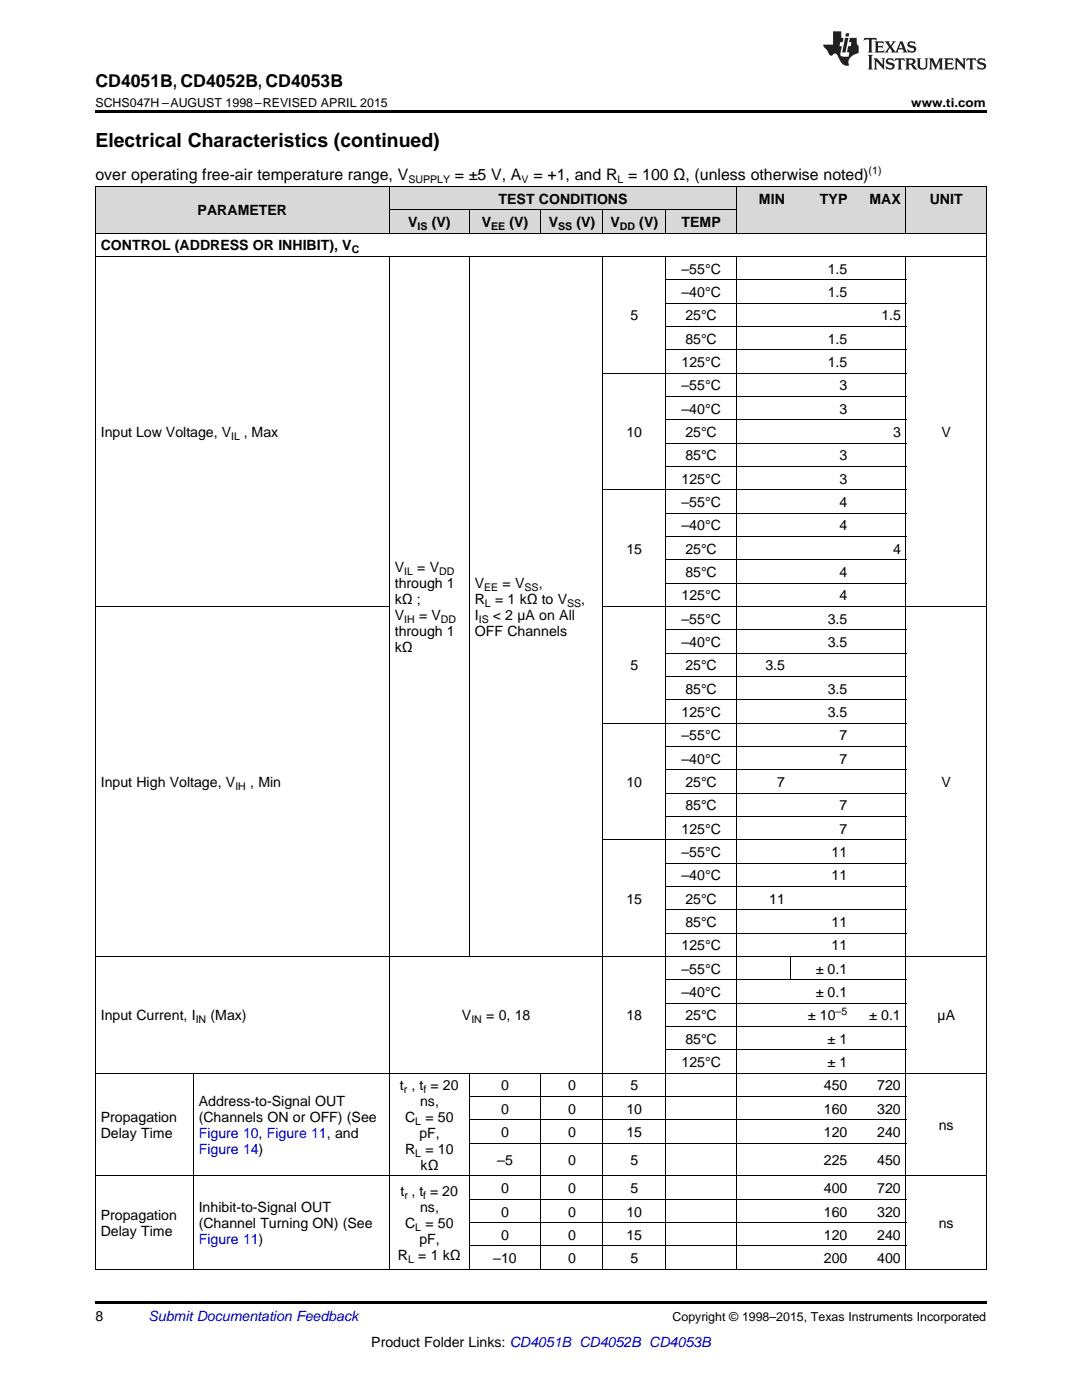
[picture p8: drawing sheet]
<svg xmlns="http://www.w3.org/2000/svg" width="216mm" height="279mm" viewBox="0 0 216 279" stroke-linecap="round" stroke-linejoin="round" font-family="sans-serif">
<g fill="#d8d8d8">
<path d="M19 37.3h19.6v9.3h-19.6z"/>
<path d="M38.6 37.3h17.8v9.3h-17.8z"/>
<path d="M56.4 37.3h21.3v9.3h-21.3z"/>
<path d="M77.7 41.9h16v4.7h-16z"/>
<path d="M93.7 41.9h14.2v4.7h-14.2z"/>
<path d="M107.9 41.9h12.5v4.7h-12.5z"/>
<path d="M120.4 41.9h12.4v4.7h-12.4z"/>
<path d="M132.8 41.9h14.2v4.7h-14.2z"/>
<path d="M147 37.3h10.7v9.3h-10.7z"/>
<path d="M157.7 37.3h12.5v9.3h-12.5z"/>
<path d="M170.2 37.3h10.6v9.3h-10.6z"/>
<path d="M180.8 37.3h16v9.3h-16z"/>
<path d="M77.7 37.3h16v4.6h-16z"/>
<path d="M93.7 37.3h14.2v4.6h-14.2z"/>
<path d="M107.9 37.3h12.5v4.6h-12.5z"/>
<path d="M120.4 37.3h12.4v4.6h-12.4z"/>
<path d="M132.8 37.3h14.2v4.6h-14.2z"/>
</g>
<path d="M19 22h177.8v.5h-177.8zM19 259.7h177.8v.5h-177.8z" fill="#000"/>
<g fill="none" stroke="#000" stroke-width=".2">
<path d="M19 37.2h177.8v216.2M19.1 37.2v216.2M77.7 37.2v9.4M147 37.2v9.4M180.8 37.2v9.4M19 51.2h177.8M19 46.5h177.8M77.7 51.2v202.2M77.7 41.9h69.3M93.6 41.9v4.7M93.6 51.2v139.7M107.9 41.9v4.7"/>
<path d="M120.3 41.9v4.7M120.3 51.2v202.2M132.8 41.9v4.7M132.8 51.2v202.2M132.8 55.8h48M147 51.2v202.2M180.8 51.2v202.2M120.4 74.5h60.4M132.8 79.1h48M132.8 69.8h48M132.8 65.1h48M132.8 60.5h48"/>
<path d="M120.4 97.7h60.4M132.8 93.1h48M132.8 88.4h48M132.8 83.8h48M132.8 116.4h48M132.8 111.7h48M132.8 107.1h48M132.8 102.4h48M19 121h58.7M120.4 121h76.4M132.8 139.6h48M132.8 135h48"/>
<path d="M132.8 130.3h48M132.8 125.7h48M120.4 144.3h60.4M132.8 158.3h48M132.8 153.6h48M132.8 149h48M120.4 167.6h60.4M132.8 176.9h48M132.8 172.2h48M132.8 162.9h48M19 190.9h177.8M132.8 195.5h48"/>
<path d="M132.8 186.2h48M132.8 181.6h48M157.7 190.9v4.7M19 214.2h177.8M38.5 214.2v39.2M93.6 214.2v39.2M93.7 218.8h87.1M107.9 214.2v39.2M132.8 209.5h48M132.8 204.8h48M132.8 200.2h48M19 234.7h177.8"/>
<path d="M93.7 239.3h87.1M93.7 228.1h87.1M93.7 223.5h87.1M19 253.3h177.8M93.7 248.7h87.1M93.7 244h87.1"/>
</g>
<g fill="#231f20">
<path d="M172.5 7.6l-.1 .5 .4-.2h.6v.1v2.1l-.2 .4h.9l-.2-.4v-2.1l.1-.1h.5l.5 .2-.2-.5zM174.5 8.3l.2 .3v1.5l-.2 .4h1.8l.2-.6a1.04 1.04 0 0 1-1.3 .2v-.7h.6l.3 .2v-.6l-.3 .2h-.6v-.6l.8-.1 .4 .3-.2-.5zM176.5 8.3l.9 1.1-.9 1.1h.8l-.2-.2 .4-.7 .5 .7-.2 .2h1.5l-.2-.2 .2-.4h.9l.1 .4-.2 .2h1l-.3-.3-.7-1.9h-.5l-.9 2-.8-1 .9-1h-.8l.1 .3-.4 .5-.3-.6 .1-.2zM179.7 8.6l.4 1h-.7zM181.3 8.4a.63 .63 0 0 0-.2 .7 .63 .63 0 0 0 .6 .4l.6 .2 .1 .2a.75 .75 0 0 1-.7 .4 .75 .75 0 0 1-.6-.5l.1 .7 .1-.1a1.11 1.11 0 0 0 1.5-.6 1.13 1.13 0 0 0-1.2-.8l-.1-.4a1.04 1.04 0 0 1 1.2 .2l-.2-.5-.2 .1-.4-.2zM173.2 10.9l.2 .4v2.2l-.2 .4h1l-.3-.4v-2.2l.3-.4zM174.3 11.6l.3 .4v1.5l-.3 .4h.8l-.2-.4v-1.3l1.5 1.7v-1.9l.2-.4h-.7l.2 .4v.9l-1.1-1.3zM177 11.8a.62 .62 0 0 0-.2 .7 .62 .62 0 0 0 .6 .4l.6 .1 .1 .3a.76 .76 0 0 1-.7 .3 .76 .76 0 0 1-.7-.4l.2 .7 .1-.1a1.11 1.11 0 0 0 1.5-.6 1.13 1.13 0 0 0-1.2-.8l-.1-.4a1.04 1.04 0 0 1 1.2 .2l-.2-.6-.2 .1-.5-.1zM178.7 11.6l-.2 .6a.61 .61 0 0 1 .8-.3v1.6l-.2 .4h.9l-.2-.4v-1.6a.63 .63 0 0 1 .7 .3l-.1-.6zM180.6 11.6l.3 .4v1.5l-.3 .4h1l-.2-.2-.1-.8 .6 .2a.76 .76 0 0 0 1.2 .7l-1-1a.58 .58 0 0 0 .6-.5 .58 .58 0 0 0-.5-.6zM181.4 11.9h.1a.45 .45 0 0 1 .5 .1 .45 .45 0 0 1 .1 .5l-.8 .2zM182.9 11.6l.2 .2a2.17 2.17 0 0 0 .3 1.9 .99 .99 0 0 0 1.6-.6v-1.1l.2-.4h-.7l.2 .2a1.92 1.92 0 0 1-.2 1.8 .6 .6 0 0 1-.9-.5v-1.1l.2-.4zM185.4 11.6l.2 .4v1.5l-.2 .4h.7l-.2-.4v-1.4l.8 1.8 .8-1.8v1.4l-.2 .4h.9l-.2-.4v-1.5l.2-.4h-.8l-.6 1.5-.6-1.5zM188.4 11.6l.2 .4v1.5l-.2 .4h1.8l.1-.6a1.04 1.04 0 0 1-1.2 .1v-.6h.5l.4 .2v-.6l-.4 .2h-.5v-.7h.8l.3 .3-.1-.6zM190.5 11.6l.2 .4v1.5l-.2 .4h.7l-.2-.4v-1.3l1.5 1.7v-1.9l.2-.4h-.7l.2 .4v.9l-1.1-1.3zM192.9 11.6l-.1 .6a.61 .61 0 0 1 .7-.3l.1 1.6-.3 .4h1l-.3-.4 .1-1.6a.63 .63 0 0 1 .7 .3l-.1-.6zM195.2 11.8a.62 .62 0 0 0-.2 .7 .62 .62 0 0 0 .6 .4l.6 .1 .1 .3a.76 .76 0 0 1-.7 .3 .76 .76 0 0 1-.6-.4l.1 .7 .1-.1a1.11 1.11 0 0 0 1.6-.6 1.13 1.13 0 0 0-1.3-.8l-.1-.4a1.04 1.04 0 0 1 1.2 .2l-.1-.6-.2 .1-.5-.1z"/>
<path d="M166.2 6.3v2.6h-1.9v.4l.8 .9a.91 .91 0 0 0 1 .8 .56 .56 0 0 1 .5-.3 .56 .56 0 0 1 .5 .3l.4 .8a1.53 1.53 0 0 0 1.9 1.2 1.54 1.54 0 0 1 1-2.1l.9-.3v-1.4a1.52 1.52 0 0 1-.4-1.6h-1.3l-.2 .8h.5l-.2 .8h-.5l-.1 1v.2l.4 .1-.2 .8a1.93 1.93 0 0 1-1.6-.3l.3-1.8h-.5l.2-.8h.4l.2-.8h-.4v-1.3zM168.6 7.6l-.6 2.9h.7l.6-2.9zM168.8 6.6l-.1 .7h.6l.2-.7z"/>
</g>
<text font-size="3.9" x="19" y="29.3">Electrical Characteristics (continued)</text>
<text font-size="3.5" x="19" y="17.3">CD4051B, CD4052B, CD4053B</text>
<g font-size="3.2">
<text x="19" y="36">over operating free-air temperature range, V</text>
<text x="90.8" y="36">= ±5 V, A</text>
<text x="106.4" y="36">= +1, and R = 100 Ω, (unless otherwise noted)</text>
</g>
<g font-size="2.8">
<text x="99.5" y="40.6">TEST CONDITIONS</text>
<text x="151.4" y="40.6">MIN</text>
<text x="163.6" y="40.6">TYP</text>
<text x="173.5" y="40.6">MAX</text>
<text x="185.5" y="40.6">UNIT</text>
<text x="39.4" y="43">PARAMETER</text>
<text x="81.5" y="45.3">V</text>
<text x="86.1" y="45.3">(V)</text>
<text x="96.1" y="45.3">V</text>
<text x="101.7" y="45.3">(V)</text>
<text x="109.5" y="45.3">V</text>
<text x="115" y="45.3">(V)</text>
<text x="121.8" y="45.3">V</text>
<text x="127.6" y="45.3">(V)</text>
<text x="136" y="45.3">TEMP</text>
<text x="20.1" y="50">CONTROL (ADDRESS OR INHIBIT), V</text>
<text x="136" y="54.6">–55°C</text>
<text x="136" y="59.3">–40°C</text>
<text x="165.2" y="54.6">1.5</text>
<text x="165.2" y="59.3">1.5</text>
<text x="125.8" y="63.9">5</text>
<text x="136.8" y="63.9">25°C</text>
<text x="175.9" y="63.9">1.5</text>
<text x="136.8" y="68.6">85°C</text>
<text x="165.2" y="68.6">1.5</text>
<text x="136" y="73.2">125°C</text>
<text x="136" y="77.9">–55°C</text>
<text x="165.2" y="73.2">1.5</text>
<text x="167.5" y="77.9">3</text>
<text x="136" y="82.5">–40°C</text>
<text x="167.5" y="82.5">3</text>
<text x="20.1" y="87.2">Input Low Voltage, V</text>
<text x="48.6" y="87.2">, Max</text>
<text x="125" y="87.2">10</text>
<text x="136.8" y="87.2">25°C</text>
<text x="178.2" y="87.2">3</text>
<text x="187.9" y="87.2">V</text>
<text x="136.8" y="91.9">85°C</text>
<text x="167.5" y="91.9">3</text>
<text x="136" y="96.5">125°C</text>
<text x="136" y="101.2">–55°C</text>
<text x="167.5" y="96.5">3</text>
<text x="167.5" y="101.2">4</text>
<text x="136" y="105.8">–40°C</text>
<text x="167.5" y="105.8">4</text>
<text x="125" y="110.5">15</text>
<text x="136.8" y="110.5">25°C</text>
<text x="178.2" y="110.5">4</text>
<text x="78.8" y="114.2">V</text>
<text x="78.8" y="117.4">through 1</text>
<text x="83.3" y="114.2">= V</text>
<text x="94.8" y="117.4">V</text>
<text x="100.3" y="117.4">= V</text>
<text x="107.5" y="117.4">,</text>
<text x="136" y="119.8">125°C</text>
<text x="136.8" y="115.1">85°C</text>
<text x="167.5" y="115.1">4</text>
<text x="167.5" y="119.8">4</text>
<text x="78.8" y="120.5">kΩ ;</text>
<text x="78.8" y="123.7">V</text>
<text x="83.6" y="123.7">= V</text>
<text x="94.8" y="120.5">R</text>
<text x="94.8" y="123.7">I</text>
<text x="98.4" y="123.7">&lt; 2 µA on All</text>
<text x="98.8" y="120.5">= 1 kΩ to V</text>
<text x="116" y="120.5">,</text>
<text x="136" y="124.5">–55°C</text>
<text x="165.2" y="124.5">3.5</text>
<text x="78.8" y="126.9">through 1</text>
<text x="78.8" y="130.1">kΩ</text>
<text x="94.8" y="126.9">OFF Channels</text>
<text x="136" y="129.1">–40°C</text>
<text x="165.2" y="129.1">3.5</text>
<text x="125.8" y="133.8">5</text>
<text x="136.8" y="133.8">25°C</text>
<text x="152.7" y="133.8">3.5</text>
<text x="136" y="143.1">125°C</text>
<text x="136.8" y="138.4">85°C</text>
<text x="165.2" y="138.4">3.5</text>
<text x="165.2" y="143.1">3.5</text>
<text x="136" y="147.7">–55°C</text>
<text x="167.5" y="147.7">7</text>
<text x="136" y="152.4">–40°C</text>
<text x="167.5" y="152.4">7</text>
<text x="20.1" y="157.1">Input High Voltage, V</text>
<text x="49.9" y="157.1">, Min</text>
<text x="125" y="157.1">10</text>
<text x="136.8" y="157.1">25°C</text>
<text x="136.8" y="161.7">85°C</text>
<text x="155" y="157.1">7</text>
<text x="167.5" y="161.7">7</text>
<text x="187.9" y="157.1">V</text>
<text x="136" y="166.4">125°C</text>
<text x="167.5" y="166.4">7</text>
<text x="136" y="171">–55°C</text>
<text x="165.9" y="171">11</text>
<text x="136" y="175.7">–40°C</text>
<text x="165.9" y="175.7">11</text>
<text x="125" y="180.3">15</text>
<text x="136.8" y="180.3">25°C</text>
<text x="136.8" y="185">85°C</text>
<text x="153.5" y="180.3">11</text>
<text x="165.9" y="185">11</text>
<text x="136" y="189.7">125°C</text>
<text x="165.9" y="189.7">11</text>
<text x="136" y="194.3">–55°C</text>
<text x="162.8" y="194.3">± 0.1</text>
<text x="20.1" y="203.6">Input Current, I</text>
<text x="42" y="203.6">(Max)</text>
<text x="92.2" y="203.6">V</text>
<text x="97" y="203.6">= 0, 18</text>
<text x="125" y="203.6">18</text>
<text x="136" y="199">–40°C</text>
<text x="136.8" y="203.6">25°C</text>
<text x="161.2" y="203.6">± 10</text>
<text x="162.8" y="199">± 0.1</text>
<text x="173.5" y="203.6">± 0.1</text>
<text x="187.1" y="203.6">µA</text>
<text x="136.8" y="208.3">85°C</text>
<text x="165.1" y="208.3">± 1</text>
<text x="136" y="212.9">125°C</text>
<text x="165.1" y="212.9">± 1</text>
<text x="39.7" y="220.8">Address-to-Signal OUT</text>
<text x="79.8" y="217.6">t , t = 20</text>
<text x="83.8" y="220.8">ns,</text>
<text x="100" y="217.6">0</text>
<text x="113.4" y="217.6">0</text>
<text x="125.8" y="217.6">5</text>
<text x="164.4" y="217.6">450</text>
<text x="175" y="217.6">720</text>
<text x="20.1" y="223.9">Propagation</text>
<text x="20.1" y="227.1">Delay Time</text>
<text x="39.7" y="223.9">(Channels ON or OFF) (See</text>
<text x="80.9" y="223.9">C</text>
<text x="83.7" y="227.1">pF,</text>
<text x="84.9" y="223.9">= 50</text>
<text x="100" y="222.2">0</text>
<text x="100" y="226.9">0</text>
<text x="113.4" y="222.2">0</text>
<text x="113.4" y="226.9">0</text>
<text x="125" y="222.2">10</text>
<text x="125" y="226.9">15</text>
<text x="164.4" y="222.2">160</text>
<text x="164.4" y="226.9">120</text>
<text x="175" y="222.2">320</text>
<text x="175" y="226.9">240</text>
<text x="187.3" y="225.5">ns</text>
<text x="80.9" y="230.3">R</text>
<text x="83.9" y="233.5">kΩ</text>
<text x="84.9" y="230.3">= 10</text>
<text x="99.2" y="232.5">–5</text>
<text x="113.4" y="232.5">0</text>
<text x="125.8" y="232.5">5</text>
<text x="164.4" y="232.5">225</text>
<text x="175" y="232.5">450</text>
<text x="79.9" y="238.8">t , t = 20</text>
<text x="100" y="238.1">0</text>
<text x="113.4" y="238.1">0</text>
<text x="125.8" y="238.1">5</text>
<text x="164.4" y="238.1">400</text>
<text x="175" y="238.1">720</text>
<text x="20.1" y="243.5">Propagation</text>
<text x="39.7" y="241.9">Inhibit-to-Signal OUT</text>
<text x="39.7" y="245.1">(Channel Turning ON) (See</text>
<text x="80.9" y="245.1">C</text>
<text x="83.8" y="241.9">ns,</text>
<text x="84.9" y="245.1">= 50</text>
<text x="100" y="242.8">0</text>
<text x="113.4" y="242.8">0</text>
<text x="125" y="242.8">10</text>
<text x="164.4" y="242.8">160</text>
<text x="175" y="242.8">320</text>
<text x="187.3" y="245.1">ns</text>
<text x="20.1" y="246.7">Delay Time</text>
<text x="79.4" y="251.5">R</text>
<text x="83.4" y="251.5">= 1 kΩ</text>
<text x="83.7" y="248.3">pF,</text>
<text x="100" y="247.4">0</text>
<text x="113.4" y="247.4">0</text>
<text x="125" y="247.4">15</text>
<text x="164.4" y="247.4">120</text>
<text x="175" y="247.4">240</text>
<text x="98.4" y="252.1">–10</text>
<text x="113.4" y="252.1">0</text>
<text x="125.8" y="252.1">5</text>
<text x="164.4" y="252.1">200</text>
<text x="175" y="252.1">400</text>
<text x="19" y="263.6">8</text>
<text x="74.1" y="268.9">Product Folder Links: CD4051B CD4052B CD4053B</text>
</g>
<g font-size="2.8" fill="#00f">
<text x="39.7" y="227.1">Figure 10, Figure 11, and</text>
<text x="39.7" y="230.3">Figure 14)</text>
<text x="39.7" y="248.3">Figure 11)</text>
</g>
<text font-size="2.8" fill="#0000c8" x="29.6" y="263.6">Submit Documentation Feedback</text>
<g font-size="2.5">
<text x="19" y="21.4">SCHS047H –AUGUST 1998–REVISED APRIL 2015</text>
<text x="181.8" y="21.4">www.ti.com</text>
<text x="134.2" y="263.6">Copyright © 1998–2015, Texas Instruments Incorporated</text>
</g>
<g font-size="2.1">
<text x="173.3" y="34.7">(1)</text>
<text x="81.5" y="36.6">SUPPLY</text>
<text x="104.1" y="36.6">V</text>
<text x="123.2" y="36.6">L</text>
<text x="83.3" y="45.9">IS</text>
<text x="98" y="45.9">EE</text>
<text x="111.4" y="45.9">SS</text>
<text x="123.7" y="45.9">DD</text>
<text x="70.2" y="50.5">C</text>
<text x="46.1" y="87.8">IL</text>
<text x="80.6" y="114.8">IL</text>
<text x="87.6" y="114.8">DD</text>
<text x="96.6" y="117.9">EE</text>
<text x="104.7" y="117.9">SS</text>
<text x="80.6" y="124.3">IH</text>
<text x="88" y="124.3">DD</text>
<text x="95.5" y="124.3">IS</text>
<text x="96.8" y="121.1">L</text>
<text x="113.2" y="121.1">SS</text>
<text x="47" y="157.6">IH</text>
<text x="166.7" y="202.5">–5</text>
<text x="39.1" y="204.2">IN</text>
<text x="94.1" y="204.2">IN</text>
<text x="80.6" y="218.2">r</text>
<text x="84.5" y="218.2">f</text>
<text x="82.9" y="224.5">L</text>
<text x="82.9" y="230.9">L</text>
<text x="80.7" y="239.3">r</text>
<text x="84.5" y="239.3">f</text>
<text x="82.9" y="245.7">L</text>
<text x="81.4" y="252">L</text>
</g>
</svg>
